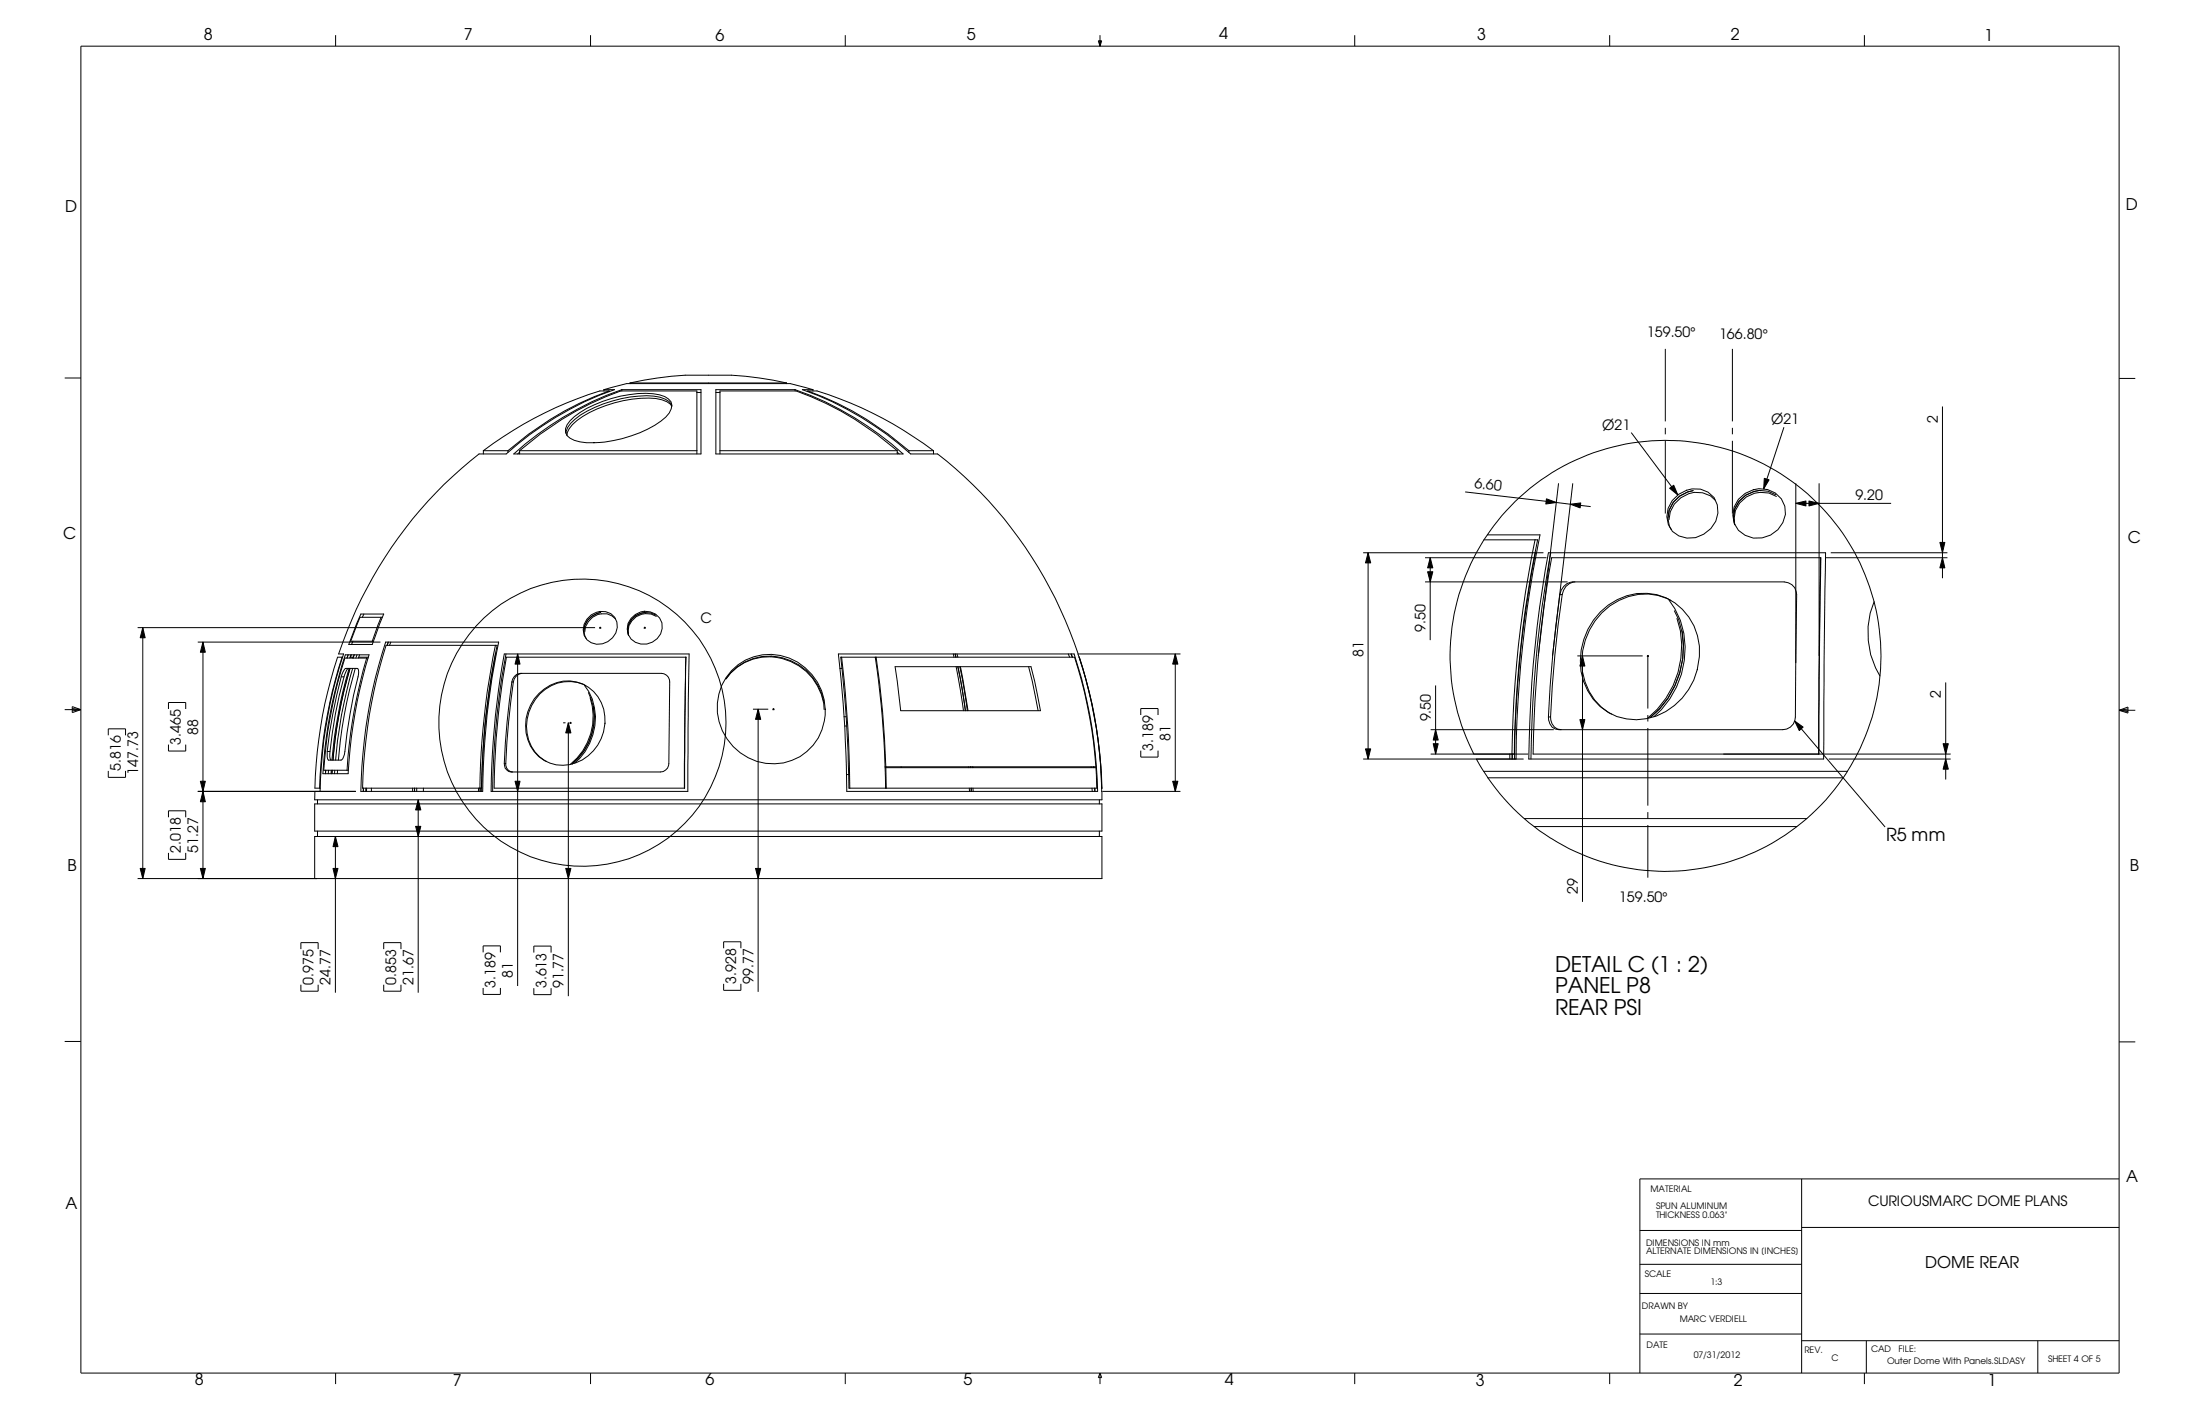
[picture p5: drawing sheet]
<svg xmlns="http://www.w3.org/2000/svg" width="432mm" height="279mm" viewBox="0 0 432 279" stroke-linecap="round" stroke-linejoin="round" font-family="sans-serif">
<g fill="none" stroke="#000" stroke-width=".2">
<path d="M15.9 9.1h400v260.3h-400zM65.9 6.9v2.2M115.9 6.9v2.2M165.9 6.9v2.2M215.6 8h.6l-.3 1.1zM215.7 8l.2 1.1M215.9 6.9v2.2M216 8l-.1 1.1M265.9 6.9v2.2M315.9 6.9v2.2M365.9 6.9v2.2M12.7 74.2h3.2"/>
<path d="M118.5 76.5l4.5-1.2h32.1l4.5 1.2M118.5 76.5h2.1a62.9 62.9 0 0 0-21.2 12.6h-5.4a83.2 83.2 0 0 0-27.5 39.2h.9a92.3 92.3 0 0 0-4.6 27M118.5 76.5v.2M119.5 76.7h-1.8a74.6 74.6 0 0 0-22.8 11.7M119.5 76.7a61 61 0 0 0-19.8 11.7M119.5 76.7v.1M122 76.5v.2M123.7 75.1a70.8 70.8 0 0 1 25.4-.9l5.3 .9M123.7 75.1v.2M123.7 75.1h30.7M131.8 79.7a3.9 3.9 0 0 0-3.1-1.5 24.3 24.3 0 0 0-15.5 4.3 4 4 0 0 0-1.9 3M131.9 79.7a2.62 2.62 0 0 0-2.4-1.8 22.8 22.8 0 0 0-14.2 2.7 10 10 0 0 0-3.9 3.3l-.3 .7v.4"/>
<path d="M136.7 77h.9M140.5 76.5h15.5a62.1 62.1 0 0 1 21.2 12.6h-36.7zM140.5 77h.9M154.4 75.1v.2M156 76.5v.2M158.5 76.7h1.9a74.6 74.6 0 0 1 22.8 11.7M158.5 76.7a61 61 0 0 1 19.9 11.7M158.5 76.7v.1M159.6 76.5h-2.1a62.9 62.9 0 0 1 21.2 12.6h5.3a82.9 82.9 0 0 1 27.6 39.2 88.3 88.3 0 0 1 4.7 28.6h-154.5v-1.6M159.6 76.5v.2M326.9 68.5v14.2M340 68.5v14.2"/>
<path d="M381.3 79.8v33.7M415.9 74.3h3.2M94.9 88.4v.7M94.9 88.4h4.8M99.7 88.4v.4M100.8 89.1a62.1 62.1 0 0 1 21.2-12.6h15.6v12.6zM102 88.4a61 61 0 0 1 19.8-11.7h15v12.4M102 88.7l-.4 .4M102 88.4h34.8M102 88.4v.7M111.9 82.5a22.3 22.3 0 0 1 13.3-5.3 11.8 11.8 0 0 1 5.3 .6 1.94 1.94 0 0 1 .9 3.2 15.6 15.6 0 0 1-7.5 4.5 21.5 21.5 0 0 1-10.1 1.2 3.2 3.2 0 0 1-2.8-1.9v-.7l.3-.7zM141.3 88.4h34.8"/>
<path d="M176.1 88.4a61 61 0 0 0-19.8-11.7h-15v12.4M176.1 88.7l.4 .4M176.1 88.4v.7M178.4 88.4h4.8M178.4 88.4v.4M183.2 88.4v.7M287.6 96.5l24.6 2.9M303.5 97.9l2 .7-2.1 .3zM305.9 94.8l-4 33.9M308.2 98.9l2.1-.2-.2 1zM308.7 94.8l-4 33.9M320.2 84.9l9.1 12.2"/>
<path d="M326.9 83.9v1.3M326.9 86.5v14.3M327.7 95.8l.8-.6 .8 1.9zM328.2 98.2a5.2 5.2 0 0 1 8.2-.6 5 5 0 0 1-2 7.2 4.5 4.5 0 0 1-5.4 0 4.5 4.5 0 0 1-1.6-5.1zM336.6 98.1a5.2 5.2 0 0 0-8 .8l-.8 1.5-.2 1.6M340 83.9v1.3M340 86.5v14.3M341.2 98a5.4 5.4 0 0 1 8.4-.1 5.1 5.1 0 0 1-3.7 7.6 4.7 4.7 0 0 1-5.1-2 4.7 4.7 0 0 1 .4-5.5zM346.3 93.9l.9 .2-1 1.8zM348.5 97.1a5.4 5.4 0 0 0-8.3 4.3l.3 1.6M348.7 97.4a5.4 5.4 0 0 0-8.3 4.4v.6M350.1 83.8l-3.9 12.1"/>
<path d="M352.5 98.8l2-.5v1zM352.5 94.8v35.3M352.5 98.8h18.7M355 98.3l2 .5-2 .5zM357 94.8v33.9M267.5 108.5h35.4M268.5 108.5l.5 1.9h-1zM268.5 108.5v40.4M279.7 114.2h28M279.7 109.4h23.8M280.2 112.2h1l-.5 2zM280.7 109.4l.5 2h-1z"/>
<path d="M280.7 109.4v16.2M291.3 105.9h10.5a222.5 222.5 0 0 0-4.6 42.1M291.9 104.9h10.4a228.2 228.2 0 0 0-4.7 44M301.3 105.9a217.9 217.9 0 0 0-4.5 42.1M301.4 108.5a214.8 214.8 0 0 0-4.1 40.4M303.9 108.5h54.4l-.4 40.4h-57.8a231.6 231.6 0 0 1 3.8-40.4zM304.4 108.5a232.5 232.5 0 0 0-3.9 40.4M306.2 116.7a2.89 2.89 0 0 1 2.5-2.5h41.5a2.49 2.49 0 0 1 2.4 2.5l-.2 24a2.46 2.46 0 0 1-2.5 2.5h-43.9a2.13 2.13 0 0 1-2.1-2.5M306.2 116.7a252.6 252.6 0 0 0-2.3 24M306.2 116.7h.4M306.6 116.7a235.3 235.3 0 0 0-2.3 24M309.1 114.2a2.75 2.75 0 0 0-2.5 2.5"/>
<path d="M327.4 101.6a5.6 5.6 0 0 1 4.9-5.3 5.5 5.5 0 0 0-4.6 7l.3 .6M327.6 117.7a16.8 16.8 0 0 1-1.5 21.5l-1.5 1.4M328 117.8a11.4 11.4 0 0 0-13.6 2.4 13 13 0 0 0-.1 18.6l2 1.3M328.6 119.8a16.8 16.8 0 0 1-1.2 17.2l-1.6 2.1-1.9 1.7M357.3 109.4l-.3 24.3v14.3M358.4 109.4h23.8M359.3 108.5h22.9M367.8 118.1a16.2 16.2 0 0 0 1.2 14.5M380.7 106.4h1l-.4 2.1zM381.3 109.4l.4 2h-1zM12.7 139.2h3.2M14.2 139l1.7 .2"/>
<path d="M14.2 138.6l1.7 .6-1.7 .6zM15.9 139.2l-1.7 .3M27 123.1h89.8M28 123.1l.5 2h-1zM28 123.1v49.3M33.1 139.1v-1.3h3.3v1.3M38.8 126h35.9M39.8 126l.5 2h-1zM39.8 126v46.4M67 132.8l.7-1.6 2.4-.1a1.04 1.04 0 0 1 .3 1.3 108.8 108.8 0 0 0-2.8 15.6 1.24 1.24 0 0 1-.7 1.1h-2.5l-.2-.6v-1.1M67 132.8a99.9 99.9 0 0 0-2.8 14.6M67 132.8h.5"/>
<path d="M67.1 128.9a89.9 89.9 0 0 0-4.4 25.7M67.2 128.9h-.9a87.8 87.8 0 0 0-4.5 25.7h1.1M67.5 132.8a87 87 0 0 0-2.7 14.6M67.8 128.5h4.6a97.6 97.6 0 0 0-4.1 23.3h-4.9a90.2 90.2 0 0 1 4.4-23.3zM68.3 128.5l-.2 .6M68.4 131.1a2.05 2.05 0 0 0-.9 1.7M68.5 131.1a91.3 91.3 0 0 0-3.3 18M68.7 131.1a90 90 0 0 0-3.3 18 86.4 86.4 0 0 1 3.3-18M68.7 128.9h.5l-.1 .2M68.9 128.5l-.2 .6M69 128.5l-.2 .4M69.2 131.1a86.4 86.4 0 0 0-3.3 18"/>
<path d="M69.3 125.8l-.3 .6M69.5 128.5l-.2 .6M69.7 131.1a90 90 0 0 0-3.3 18M70.1 128.5l-.2 .6M70.4 128.9h1.9M70.6 128.5l-.2 .6M70.8 120.5h4.5l-2.2 5.9h-4.6zM71.4 120.5l-.3 .6M72 129.1a98.2 98.2 0 0 0-3.9 22M72.2 129.1h-4.5a93.2 93.2 0 0 0-4.2 22h4.9M74.8 121.1l-1.7 4.7M75 121.1h-4.3l-1.9 4.7h4.5"/>
<path d="M75.7 126h22.2a146.5 146.5 0 0 0-3.2 29.3h-23.9a100.2 100.2 0 0 1 4.9-29.3zM75.8 126.6h21.8a146.4 146.4 0 0 0-3.1 28h-23.3a99.1 99.1 0 0 1 4.6-28zM76.2 126l-.2 .6M76.7 126l-.2 .6M97.2 128.3h.1a144 144 0 0 0-2.8 27M97.2 126.6a145.9 145.9 0 0 0-3 28.7M99 128.3h36.3l-.3 27h-38.6a164.7 164.7 0 0 1 2.6-27zM99.3 128.3a150.3 150.3 0 0 0-2.6 27M99.4 128.9h35.3l-.3 25.7h-37.4a159.9 159.9 0 0 1 2.4-25.7zM100.5 133.8a1.92 1.92 0 0 1 1.7-1.7h27.6a1.65 1.65 0 0 1 1.6 1.7l-.1 16a1.64 1.64 0 0 1-1.7 1.7h-29.3a1.54 1.54 0 0 1-1.3-1.7M100.5 133.8a160.4 160.4 0 0 0-1.5 16M100.5 133.8h.3"/>
<path d="M100.8 133.8a160.4 160.4 0 0 0-1.5 16M101.6 128.3l.5 2h-1zM101.6 128.3v65.2M102.4 132.1a1.85 1.85 0 0 0-1.6 1.7M105.8 136.1a7.4 7.4 0 0 1 8.6-1.9 7.4 7.4 0 0 1 4.3 7.7 8.6 8.6 0 0 1-9.5 8.2 7.6 7.6 0 0 1-5.9-9.1 9.3 9.3 0 0 1 2.5-4.9zM114.6 123.8a3.8 3.8 0 0 1 3.3-3.6 3.6 3.6 0 0 0-2.8 5.1M114.7 134.5a11.1 11.1 0 0 1-1 14.3l-.9 .9M115 134.6a7.8 7.8 0 0 0-10.6 3.8 8 8 0 0 0 2.9 11M115.2 121.5a3.5 3.5 0 0 1 5.5-.4 3.6 3.6 0 0 1-.9 4.5 3.6 3.6 0 0 1-4.6-.1 3.2 3.2 0 0 1 0-4zM115.5 135.9a11.6 11.6 0 0 1-3.2 14M115.8 136.9a12 12 0 0 1-3.9 13.1M116.5 138.6a12.1 12.1 0 0 1-4.2 11.3"/>
<path d="M117.7 123.1h.3M117.7 123l.3 .3M117.8 123v.3M117.9 123l-.3 .3M120.8 121.5a3.6 3.6 0 0 0-3.9-.8 3.6 3.6 0 0 0-2.1 3.3M123.9 121.3a3.5 3.5 0 0 1 6 .9 3.5 3.5 0 0 1-2.3 4 3.5 3.5 0 0 1-4.3-1.7l-.2-1.1 .2-1.1zM126.4 123.1h.3M126.4 123l.3 .3M126.5 123v.3M126.7 123l-.3 .3M128.7 120.7a3.6 3.6 0 0 0-4 .2 3.6 3.6 0 0 0-1.3 3.8M128.8 120.9a3.5 3.5 0 0 0-3.8 0 3.5 3.5 0 0 0-1.6 3.4"/>
<path d="M134.6 128.9l-.3 25.7M142.5 133.3a10.7 10.7 0 0 1 18.7 2.9l.5 1.8 .1 1.2M142.5 133.1a10.7 10.7 0 0 1 11.1-4 10.7 10.7 0 0 1 8.1 8.5M143.6 131.6a10.7 10.7 0 0 1 17.6 3.9 10.4 10.4 0 0 1-4 12.8 10.4 10.4 0 0 1-13.3-1.8 10.8 10.8 0 0 1-.3-14.9zM147.8 139.1h3M148.8 139.1l.5 2h-1zM148.8 139.1v55.5M151.7 139.1h.3M151.7 139l.3 .3M151.8 139v.3M151.9 139l-.3 .3M164.5 128.3h46.3a92.2 92.2 0 0 1 4.6 27h-49.2a238.6 238.6 0 0 0-1.7-27z"/>
<path d="M164.8 131.1h.5M165.2 128.9a241.6 241.6 0 0 1 1.6 25.7M171.8 128.9a184.4 184.4 0 0 1 2 25.7M172 128.9a182.2 182.2 0 0 1 1.9 21.6M175.7 130.8h26.7l.7 2.8 1.1 5.8h-27.4zM187.1 128.3l.1 .6M187.5 128.3l.1 .6-.1-.6M187.7 130.8l1.4 8.6M187.8 128.3l.2 .6M188 130.8l1.5 8.6M188.4 130.8l1.5 8.6M188.5 130.8l1.5 8.6"/>
<path d="M201.9 130.8l.7 2.8 1.2 5.8M209.7 128.3l.2 .6M210.2 128.3l.3 .6M211.8 128.3h19.9M211.8 128.9h.1M211.8 128.9a87.8 87.8 0 0 1 4.5 25.7 90.6 90.6 0 0 0-4.5-25.7zM230.7 128.3l.5 2h-1zM230.7 128.3v27M281.8 134.5v13.5M309.6 128.7h12.8M310.6 128.7l.5 2h-1zM310.6 128.7v48.3"/>
<path d="M314.1 120.1a11.2 11.2 0 0 1 16.1-.6 12.6 12.6 0 0 1 1.2 15.8 11.8 11.8 0 0 1-15.8 4.4 12 12 0 0 1-4.7-14.2l.8-2 1.1-1.8zM323.3 128.7h.3M323.3 128.6l.3 .3M323.4 128.6v10.4M323.6 128.6l-.3 .3M329.1 121.3a18 18 0 0 1-5.8 19.7M330.2 123.8a18.2 18.2 0 0 1-6.4 17M381.9 133.9v19.1M415.9 139.4h3.2M415.9 139.4l1.8-.7v1.2zM415.9 139.4l1.8 .2M417.7 139.1l-1.8 .3"/>
<path d="M21.3 151.3v1.2h3.3v-1.2M21.3 144.3v-1.3h3.3v1.3M33.1 146.1v1.3h3.3v-1.3M38.8 155.3h31.1M39.3 153.3h1l-.5 2zM39.8 155.3l.5 2h-1zM61.8 157.7h154.5v5.4h-154.5zM62.3 156.9v.8M63.9 151.1v.7M64.2 147.4h.6M64.5 151.1l-.1 .7M64.8 147.4l-.1 .6a1.24 1.24 0 0 0 .3 1.1"/>
<path d="M65 151.1v.7M65.2 151.1v.7M65.7 151.1v.7M66.3 151.1l-.1 .7M71.3 155.3v-.7v.7M71.8 154.6v.7M72 154.6l-.1 .7M72.9 154.6v.7M81 154.6v.7M81.4 154.6v.7M81.8 154.6v.7M82.1 156.9l.5 2h-1z"/>
<path d="M82.1 156.9v37.9M83.1 154.6v.7M93.9 154.6v.7M99 149.8h.3M99.3 149.8a1.47 1.47 0 0 0 1.3 1.7M101.1 153.3h1l-.5 2zM110.5 141.8h.5M111.5 141.8l.6 2h-1.1zM111.5 141.8v53.7M111.8 141.8h.3M111.8 141.7l.3 .3M112 141.7v.3"/>
<path d="M112.1 141.7l-.3 .3M165.7 140.6h.4M165.8 142.5h.4M166.2 152h.4M173.7 150.5h41.4a91.6 91.6 0 0 0-4.2-21.6h-45.9a241.6 241.6 0 0 1 1.6 25.7h48.7l-.2-4h-41.4M173.9 150.6v4M176.9 150.5v.1M190.1 150.5v.1M190.2 154.6l.1 .7M190.5 150.5v.1M190.6 154.6v.7M190.8 150.5v.1"/>
<path d="M191 154.6v.7M191 150.5v.1M214.2 150.5v.1M214.3 154.6l.1 .7M214.7 150.5v.1M214.9 154.6v.7M215.8 156.9v.8M216.4 155.3h15.3M223.9 147.3v1.2h3.4v-1.2M223.9 140.3v-1.3h3.4v1.3M230.2 153.3h1l-.5 2zM267.5 148.9h31.5"/>
<path d="M268 146.9h1l-.5 2zM280.8 148h19.1M280.8 143.2h24.2M281.3 145.9h1l-.5 2.1zM281.8 143.2l.5 2h-1zM289.3 148a42.3 42.3 0 0 1 37.9-61.7 42.3 42.3 0 0 1 37 62.2 42.3 42.3 0 0 1-72.3 3.9l-2.1-3.5M291.2 151.3h71.4M292 152.6h69.8M296.3 148v.9M296.8 148v.9M303.9 140.7h.4M304.3 140.7a2.3 2.3 0 0 0 2.1 2.5"/>
<path d="M310.1 141.2h1l-.5 2zM323.4 140.3v1.3M323.4 142.8v15.3M323.4 159.3v1.3M352.3 141.5l1.6 1.2-.8 .6zM352.3 141.5l17.7 20.8M357 148v-14.3l.4-24.3h-52.9a237.5 237.5 0 0 0-3.6 38.6h82M358.9 148.9h24M381.4 145.9h1l-.5 2.1zM381.9 148.9l.5 2h-1zM27 172.4h189.3v-8.3h-154.5v8.3M27.5 170.4h1l-.5 2z"/>
<path d="M33.1 160.4v-1.3h3.3v1.3M33.1 167.3v1.3h3.3v-1.3M39.3 170.4h1l-.5 2zM62.3 163.1v1M65.4 170.4h.9l-.5 2zM65.8 164.1l.5 2h-.9zM65.8 164.1v30.7M81.6 162.1h1l-.5 2zM111 170.4h1.1l-.6 2zM148.3 170.4h1l-.5 2zM215.8 163.1v1M299.2 160.6h55.4"/>
<path d="M301.1 162.2h51.6M323.4 161.9v10.3M59.1 193.2v1.3h3.3v-1.3M59.1 186.2v-1.2h3.3v1.2M75.3 193.2v1.3h3.4v-1.3M75.3 186.2v-1.2h3.4v1.2M94.8 186.9v-1.3h3.4v1.3M94.8 193.8v1.3h3.4v-1.3M104.8 193.9v1.3h3.4v-1.3M104.8 186.9v-1.3h3.4v1.3M142 193v1.3h3.4v-1.3M142 186.1v-1.3h3.4v1.3"/>
<path d="M12.7 204.3h3.2M415.9 204.4h3.2M353.6 231.3v38.1M415.9 231.3h-94v38.1M321.9 253.8h31.7M321.9 248.1h31.7M321.9 241.4h31.7M353.6 240.8h62.3M65.9 269.4v2.2M115.9 269.4v2.2M165.9 269.4v2.2M215.9 269.4v2.2"/>
<path d="M215.9 269.4l.3 .9h-.6zM265.9 269.4v2.2M315.9 269.4v2.2M321.9 261.7h31.7M353.6 263.1h62.3M365.9 269.4v2.2M366.3 263.1v6.3M400 263.1v6.3"/>
<circle cx="114.3" cy="141.8" r="28.2"/>
</g>
<g fill="#000">
<path d="M303.5 97.9l2 .7-2.1 .3zM308.2 98.9l2.1-.2-.2 1zM327.7 95.8l.8-.6 .8 1.9zM346.3 93.9l.9 .2-1 1.8zM352.5 98.8l2-.5v1zM355 98.3l2 .5-2 .5zM268.5 108.5l.5 1.9h-1zM280.7 109.4l.5 2h-1zM280.2 112.2h1l-.5 2zM380.7 106.4h1l-.4 2.1zM381.3 109.4l.4 2h-1zM28 123.1l.5 2h-1z"/>
<path d="M39.8 126l.5 2h-1zM101.6 128.3l.5 2h-1zM148.8 139.1l.5 2h-1zM230.7 128.3l.5 2h-1zM310.6 128.7l.5 2h-1zM39.3 153.3h1l-.5 2zM39.8 155.3l.5 2h-1zM82.1 156.9l.5 2h-1zM101.1 153.3h1l-.5 2zM111.5 141.8l.6 2h-1.1zM230.2 153.3h1l-.5 2zM268 146.9h1l-.5 2z"/>
<path d="M281.8 143.2l.5 2h-1zM281.3 145.9h1l-.5 2.1zM310.1 141.2h1l-.5 2zM352.3 141.5l1.6 1.2-.8 .6zM381.4 145.9h1l-.5 2.1zM381.9 148.9l.5 2h-1zM27.5 170.4h1l-.5 2zM39.3 170.4h1l-.5 2zM65.8 164.1l.5 2h-.9zM65.4 170.4h.9l-.5 2zM81.6 162.1h1l-.5 2zM111 170.4h1.1l-.6 2z"/>
<path d="M148.3 170.4h1l-.5 2z"/>
</g>
<g font-size="4.2">
<text x="305.3" y="190.7">DETAIL C (1 : 2)</text>
<text x="305.3" y="194.9">PANEL P8</text>
<text x="305.3" y="199.1">REAR PSI</text>
</g>
<text font-size="3.5" x="370.2" y="165.1">R5 mm</text>
<g font-size="3.2">
<text x="40" y="7.8">8</text>
<text x="91.1" y="7.9">7</text>
<text x="140.4" y="8">6</text>
<text x="189.7" y="7.8">5</text>
<text x="239.3" y="7.6">4</text>
<text x="289.9" y="7.8">3</text>
<text x="339.7" y="7.8">2</text>
<text x="389.4" y="8">1</text>
<text x="12.8" y="41.5">D</text>
<text x="417.2" y="41.1">D</text>
<text x="12.4" y="105.7">C</text>
<text x="417.6" y="106.5">C</text>
<text x="13.3" y="170.9">B</text>
<text x="418" y="170.9">B</text>
<text x="417.3" y="231.9">A</text>
<text x="12.9" y="237.2">A</text>
<text x="377.9" y="248.7">DOME REAR</text>
<text x="38.3" y="271.7">8</text>
<text x="88.9" y="271.9">7</text>
<text x="138.5" y="271.7">6</text>
<text x="189.1" y="271.7">5</text>
<text x="240.4" y="271.7">4</text>
<text x="289.7" y="271.9">3</text>
<text x="340.3" y="271.9">2</text>
<text x="390.1" y="271.9">1</text>
</g>
<g font-size="2.8">
<text x="323.2" y="66.2">159.50°</text>
<text x="337.4" y="66.4">166.80°</text>
<text x="347.6" y="83.2">Ø21</text>
<text x="380.3" y="82.9" transform="rotate(-90 380.3 82.9)">2</text>
<text x="314.5" y="84.3">Ø21</text>
<text x="289.3" y="95.8" transform="rotate(7 289.3 95.8)">6.60</text>
<text x="364.2" y="98.2">9.20</text>
<text x="137.5" y="122.2">C</text>
<text x="279.8" y="124" transform="rotate(-90 279.8 124)">9.50</text>
<text x="267.6" y="128.8" transform="rotate(-90 267.6 128.8)">81</text>
<text x="381" y="137" transform="rotate(-90 381 137)">2</text>
<text x="280.8" y="141.6" transform="rotate(-90 280.8 141.6)">9.50</text>
<text x="35.5" y="146.1" transform="rotate(-90 35.5 146.1)">3.465</text>
<text x="38.9" y="144.1" transform="rotate(-90 38.9 144.1)">88</text>
<text x="226.4" y="147.3" transform="rotate(-90 226.4 147.3)">3.189</text>
<text x="229.7" y="145.3" transform="rotate(-90 229.7 145.3)">81</text>
<text x="23.7" y="151.3" transform="rotate(-90 23.7 151.3)">5.816</text>
<text x="27.1" y="152" transform="rotate(-90 27.1 152)">147.73</text>
<text x="35.5" y="167.3" transform="rotate(-90 35.5 167.3)">2.018</text>
<text x="38.9" y="167.3" transform="rotate(-90 38.9 167.3)">51.27</text>
<text x="309.7" y="175.4" transform="rotate(-90 309.7 175.4)">29</text>
<text x="317.8" y="177">159.50°</text>
<text x="100.7" y="191.9" transform="rotate(-90 100.7 191.9)">81</text>
<text x="61.5" y="193.2" transform="rotate(-90 61.5 193.2)">0.975</text>
<text x="64.9" y="193.2" transform="rotate(-90 64.9 193.2)">24.77</text>
<text x="77.8" y="193.2" transform="rotate(-90 77.8 193.2)">0.853</text>
<text x="81.2" y="193.2" transform="rotate(-90 81.2 193.2)">21.67</text>
<text x="97.3" y="193.8" transform="rotate(-90 97.3 193.8)">3.189</text>
<text x="107.2" y="193.9" transform="rotate(-90 107.2 193.9)">3.613</text>
<text x="110.6" y="193.9" transform="rotate(-90 110.6 193.9)">91.77</text>
<text x="144.5" y="193" transform="rotate(-90 144.5 193)">3.928</text>
<text x="147.9" y="193" transform="rotate(-90 147.9 193)">99.77</text>
<text x="366.6" y="236.7">CURIOUSMARC DOME PLANS</text>
</g>
<g font-size="1.7">
<text x="324" y="233.9">MATERIAL</text>
<text x="325" y="237.3">SPUN ALUMINUM</text>
<text x="325" y="239">THICKNESS 0.063&quot;</text>
<text x="323.1" y="244.4">DIMENSIONS IN mm</text>
<text x="322.8" y="250.5">SCALE</text>
<text x="323.1" y="246.1">ALTERNATE DIMENSIONS IN [INCHES]</text>
<text x="322.2" y="256.8">DRAWN BY</text>
<text x="335.7" y="252.2">1:3</text>
<text x="329.7" y="259.3">MARC VERDIELL</text>
<text x="323.1" y="264.6">DATE</text>
<text x="332.4" y="266.4">07/31/2012</text>
<text x="354.2" y="265.4">REV.</text>
<text x="359.5" y="267.1">C</text>
<text x="367.3" y="265.2">CAD</text>
<text x="370.4" y="267.7">Outer Dome With Panels.SLDASY</text>
<text x="372.6" y="265.2">FILE:</text>
<text x="402" y="267.3">SHEET 4 OF 5</text>
</g>
</svg>
